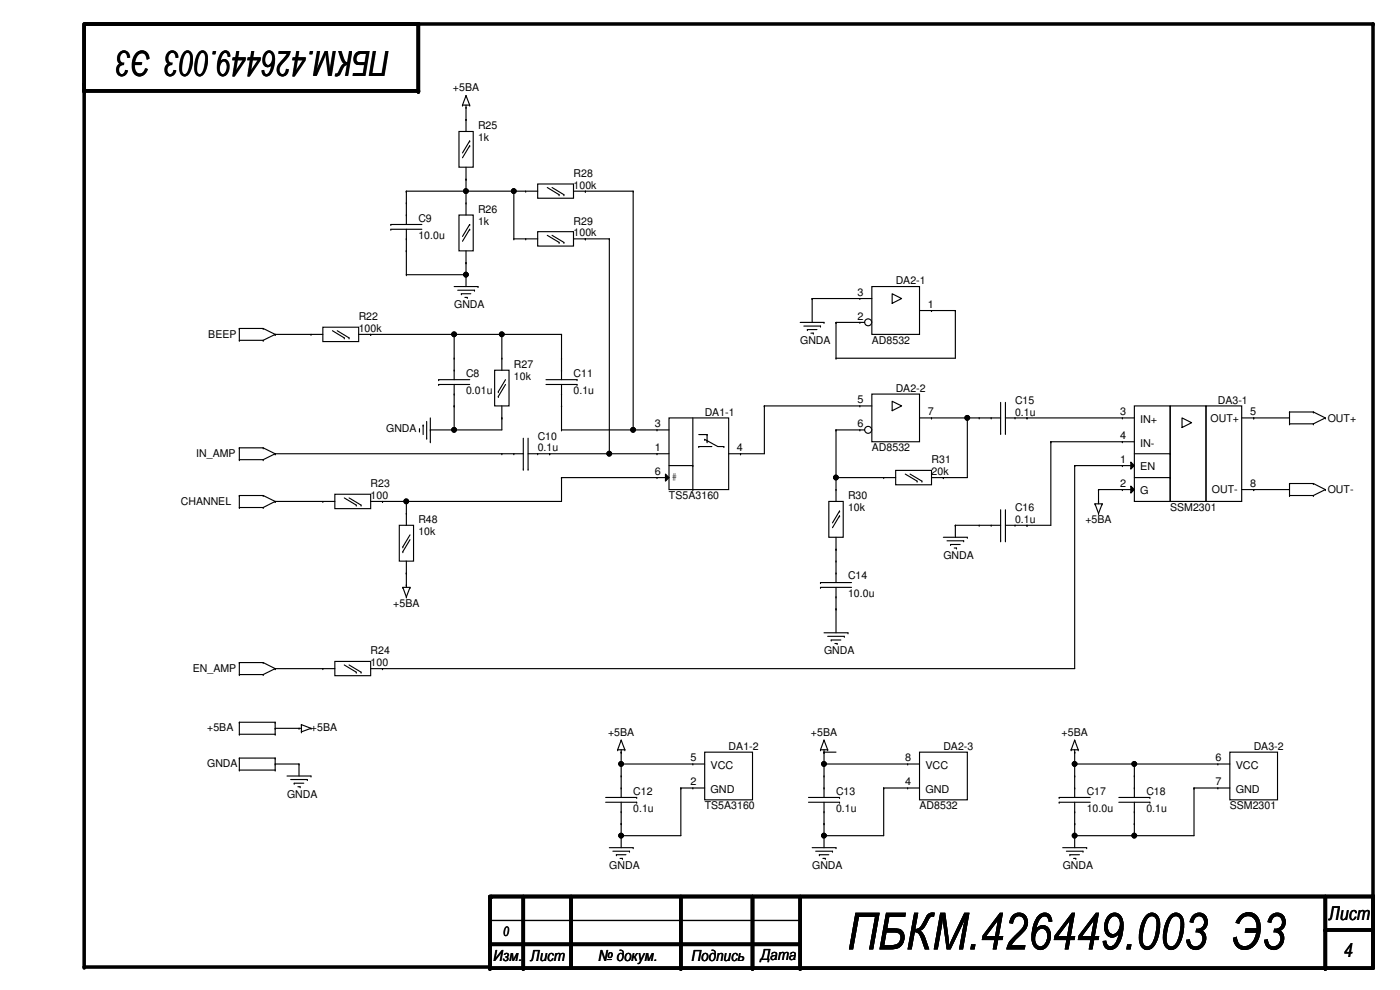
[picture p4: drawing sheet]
<svg xmlns="http://www.w3.org/2000/svg" width="420mm" height="297mm" viewBox="0 0 420 297" stroke-linecap="round" stroke-linejoin="round" font-family="sans-serif">
<path d="M25.3 7.2h386.8v261.4M25.3 7.6v282.6h121.8M125.5 7.2v20.1h-100.2M147.1 269v21.5h265v-21.5h-264.7M157 269v21.5M171.4 269v21.2M204.3 269v21.5M225.8 269v21.5M240.1 269v21.5M397.8 279h14.3M397.8 269v21.5M147.1 283.3h93" fill="none" stroke="#000" stroke-width="1.1"/>
<g fill="#000">
<circle cx="125.5" cy="7.2" r=".53"/>
<circle cx="412.1" cy="7.2" r=".53"/>
<circle cx="25.3" cy="25.1" r=".53"/>
<circle cx="25.3" cy="27.3" r=".53"/>
<circle cx="125.5" cy="27.3" r=".53"/>
<circle cx="138.8" cy="31.5" r=".17"/>
<circle cx="139.9" cy="32.3" r=".17"/>
<circle cx="139.9" cy="28.7" r=".17"/>
<circle cx="139.9" cy="35.9" r=".17"/>
<circle cx="141" cy="31.5" r=".17"/>
<circle cx="122" cy="57.4" r=".17"/>
<circle cx="139.9" cy="53.8" r=".17"/>
<circle cx="139.9" cy="57.4" r=".17"/>
<circle cx="154.2" cy="57.4" r=".17"/>
<circle cx="175.7" cy="57.4" r=".17"/>
<circle cx="190" cy="57.4" r=".17"/>
<circle cx="122" cy="75.3" r=".17"/>
<circle cx="139.9" cy="78.8" r=".17"/>
<circle cx="154.2" cy="71.7" r=".17"/>
<circle cx="175.7" cy="71.7" r=".17"/>
<circle cx="182.9" cy="71.7" r=".17"/>
<circle cx="71.8" cy="98.6" r=".17"/>
<circle cx="79" cy="98.6" r=".17"/>
<circle cx="122" cy="82.4" r=".17"/>
<circle cx="138.5" cy="88.1" r=".17"/>
<circle cx="139.9" cy="82.4" r=".17"/>
<circle cx="140.2" cy="89.2" r=".17"/>
<circle cx="142.4" cy="87.1" r=".17"/>
<circle cx="143.5" cy="86" r=".17"/>
<circle cx="242.3" cy="98.9" r=".17"/>
<circle cx="243.7" cy="89.6" r=".17"/>
<circle cx="244.1" cy="99.9" r=".17"/>
<circle cx="246.2" cy="97.8" r=".17"/>
<circle cx="247.3" cy="96.7" r=".17"/>
<circle cx="250.9" cy="96.7" r=".17"/>
<circle cx="279.6" cy="93.2" r=".17"/>
<circle cx="286.7" cy="93.2" r=".17"/>
<circle cx="71.8" cy="102.1" r=".17"/>
<circle cx="79" cy="102.1" r=".17"/>
<circle cx="82.6" cy="100.3" r=".17"/>
<circle cx="111.2" cy="100.3" r=".17"/>
<circle cx="136.3" cy="100.3" r=".17"/>
<circle cx="149.6" cy="117.5" r=".17"/>
<circle cx="149.6" cy="119" r=".17"/>
<circle cx="150.6" cy="107.5" r=".17"/>
<circle cx="150.6" cy="100.3" r=".17"/>
<circle cx="168.5" cy="100.3" r=".17"/>
<circle cx="168.5" cy="111.1" r=".17"/>
<circle cx="168.5" cy="118.2" r=".17"/>
<circle cx="168.5" cy="107.5" r=".17"/>
<circle cx="173.2" cy="115.4" r=".17"/>
<circle cx="173.2" cy="113.9" r=".17"/>
<circle cx="250.9" cy="107.5" r=".17"/>
<circle cx="71.8" cy="137.9" r=".17"/>
<circle cx="71.8" cy="134.4" r=".17"/>
<circle cx="79" cy="137.9" r=".17"/>
<circle cx="79" cy="134.4" r=".17"/>
<circle cx="82.6" cy="136.1" r=".17"/>
<circle cx="125.9" cy="129.3" r=".17"/>
<circle cx="127" cy="127.6" r=".17"/>
<circle cx="128" cy="131.5" r=".17"/>
<circle cx="129.1" cy="132.5" r=".17"/>
<circle cx="129.1" cy="129" r=".17"/>
<circle cx="136.3" cy="121.8" r=".17"/>
<circle cx="136.3" cy="129" r=".17"/>
<circle cx="150.6" cy="125.4" r=".17"/>
<circle cx="165" cy="136.1" r=".17"/>
<circle cx="168.5" cy="121.8" r=".17"/>
<circle cx="168.5" cy="129" r=".17"/>
<circle cx="182.9" cy="136.1" r=".17"/>
<circle cx="190" cy="129" r=".17"/>
<circle cx="222.2" cy="136.1" r=".17"/>
<circle cx="229.4" cy="121.8" r=".17"/>
<circle cx="250.9" cy="129" r=".17"/>
<circle cx="279.6" cy="125.4" r=".17"/>
<circle cx="290.3" cy="125.4" r=".17"/>
<circle cx="308.2" cy="125.4" r=".17"/>
<circle cx="315.4" cy="132.5" r=".17"/>
<circle cx="322.5" cy="139.7" r=".17"/>
<circle cx="336.8" cy="139.7" r=".17"/>
<circle cx="336.8" cy="125.4" r=".17"/>
<circle cx="336.8" cy="132.5" r=".17"/>
<circle cx="351.2" cy="136.1" r=".17"/>
<circle cx="376.2" cy="125.4" r=".17"/>
<circle cx="387" cy="127.2" r=".17"/>
<circle cx="387" cy="123.6" r=".17"/>
<circle cx="394.2" cy="127.2" r=".17"/>
<circle cx="394.2" cy="123.6" r=".17"/>
<circle cx="397.8" cy="125.4" r=".17"/>
<circle cx="71.8" cy="152.3" r=".17"/>
<circle cx="71.8" cy="148.7" r=".17"/>
<circle cx="79" cy="152.3" r=".17"/>
<circle cx="79" cy="148.7" r=".17"/>
<circle cx="82.6" cy="150.5" r=".17"/>
<circle cx="114.8" cy="150.5" r=".17"/>
<circle cx="122" cy="154.1" r=".17"/>
<circle cx="122" cy="150.5" r=".17"/>
<circle cx="168.5" cy="143.3" r=".17"/>
<circle cx="250.9" cy="143.3" r=".17"/>
<circle cx="283.1" cy="143.3" r=".17"/>
<circle cx="286.7" cy="157.6" r=".17"/>
<circle cx="308.2" cy="157.6" r=".17"/>
<circle cx="328.6" cy="151.2" r=".17"/>
<circle cx="329.7" cy="154.1" r=".17"/>
<circle cx="329.7" cy="150.5" r=".17"/>
<circle cx="329.7" cy="146.9" r=".17"/>
<circle cx="330.8" cy="151.2" r=".17"/>
<circle cx="336.8" cy="146.9" r=".17"/>
<circle cx="351.2" cy="143.3" r=".17"/>
<circle cx="376.2" cy="146.9" r=".17"/>
<circle cx="387" cy="148.7" r=".17"/>
<circle cx="387" cy="145.1" r=".17"/>
<circle cx="394.2" cy="148.7" r=".17"/>
<circle cx="394.2" cy="145.1" r=".17"/>
<circle cx="397.8" cy="146.9" r=".17"/>
<circle cx="120.9" cy="164.1" r=".17"/>
<circle cx="120.9" cy="176.2" r=".17"/>
<circle cx="120.9" cy="165.5" r=".17"/>
<circle cx="122" cy="175.5" r=".17"/>
<circle cx="122" cy="172" r=".17"/>
<circle cx="122" cy="179.1" r=".17"/>
<circle cx="123.1" cy="176.2" r=".17"/>
<circle cx="250.9" cy="164.8" r=".17"/>
<circle cx="285.3" cy="163.4" r=".17"/>
<circle cx="287.1" cy="164.4" r=".17"/>
<circle cx="289.2" cy="162.3" r=".17"/>
<circle cx="290.3" cy="161.2" r=".17"/>
<circle cx="71.8" cy="198.8" r=".17"/>
<circle cx="79" cy="198.8" r=".17"/>
<circle cx="249.5" cy="192" r=".17"/>
<circle cx="250.9" cy="182.7" r=".17"/>
<circle cx="251.2" cy="193.1" r=".17"/>
<circle cx="253.4" cy="190.9" r=".17"/>
<circle cx="254.5" cy="189.9" r=".17"/>
<circle cx="71.8" cy="202.4" r=".17"/>
<circle cx="71.8" cy="216.7" r=".17"/>
<circle cx="79" cy="202.4" r=".17"/>
<circle cx="82.6" cy="218.5" r=".17"/>
<circle cx="82.6" cy="200.6" r=".17"/>
<circle cx="82.6" cy="216.7" r=".17"/>
<circle cx="89.7" cy="218.5" r=".17"/>
<circle cx="90.5" cy="219.6" r=".17"/>
<circle cx="90.5" cy="217.4" r=".17"/>
<circle cx="93.3" cy="218.5" r=".17"/>
<circle cx="114.8" cy="200.6" r=".17"/>
<circle cx="71.8" cy="220.3" r=".17"/>
<circle cx="71.8" cy="227.5" r=".17"/>
<circle cx="71.8" cy="231.1" r=".17"/>
<circle cx="82.6" cy="229.2" r=".17"/>
<circle cx="82.6" cy="227.5" r=".17"/>
<circle cx="82.6" cy="220.3" r=".17"/>
<circle cx="82.6" cy="231.1" r=".17"/>
<circle cx="88.3" cy="235" r=".17"/>
<circle cx="89.7" cy="229.2" r=".17"/>
<circle cx="90.1" cy="236.1" r=".17"/>
<circle cx="92.2" cy="233.9" r=".17"/>
<circle cx="93.3" cy="232.8" r=".17"/>
<circle cx="185.4" cy="225" r=".17"/>
<circle cx="186.4" cy="229.2" r=".17"/>
<circle cx="186.4" cy="222.1" r=".17"/>
<circle cx="186.4" cy="232.8" r=".17"/>
<circle cx="186.4" cy="236.4" r=".17"/>
<circle cx="186.4" cy="225.7" r=".17"/>
<circle cx="187.5" cy="225" r=".17"/>
<circle cx="191.1" cy="239.3" r=".17"/>
<circle cx="204.3" cy="236.4" r=".17"/>
<circle cx="246.2" cy="225" r=".17"/>
<circle cx="247.3" cy="229.2" r=".17"/>
<circle cx="247.3" cy="222.1" r=".17"/>
<circle cx="247.3" cy="225.7" r=".17"/>
<circle cx="248.4" cy="225" r=".17"/>
<circle cx="265.2" cy="236.4" r=".17"/>
<circle cx="321.5" cy="225" r=".17"/>
<circle cx="322.5" cy="229.2" r=".17"/>
<circle cx="322.5" cy="225.7" r=".17"/>
<circle cx="322.5" cy="222.1" r=".17"/>
<circle cx="323.6" cy="225" r=".17"/>
<circle cx="340.4" cy="236.4" r=".17"/>
<circle cx="340.4" cy="229.2" r=".17"/>
<circle cx="340.4" cy="232.8" r=".17"/>
<circle cx="345.1" cy="239.3" r=".17"/>
<circle cx="358.3" cy="236.4" r=".17"/>
<circle cx="365.5" cy="229.2" r=".17"/>
<circle cx="365.5" cy="236.4" r=".17"/>
<circle cx="185" cy="256.5" r=".17"/>
<circle cx="186.4" cy="243.6" r=".17"/>
<circle cx="186.4" cy="247.1" r=".17"/>
<circle cx="186.4" cy="250.7" r=".17"/>
<circle cx="186.8" cy="257.6" r=".17"/>
<circle cx="188.9" cy="255.4" r=".17"/>
<circle cx="190" cy="254.3" r=".17"/>
<circle cx="191.1" cy="240.7" r=".17"/>
<circle cx="245.9" cy="256.5" r=".17"/>
<circle cx="247.3" cy="247.1" r=".17"/>
<circle cx="247.3" cy="250.7" r=".17"/>
<circle cx="247.7" cy="257.6" r=".17"/>
<circle cx="249.8" cy="255.4" r=".17"/>
<circle cx="250.9" cy="254.3" r=".17"/>
<circle cx="321.1" cy="256.5" r=".17"/>
<circle cx="322.5" cy="247.1" r=".17"/>
<circle cx="322.5" cy="250.7" r=".17"/>
<circle cx="322.9" cy="257.6" r=".17"/>
<circle cx="325" cy="255.4" r=".17"/>
<circle cx="326.1" cy="254.3" r=".17"/>
<circle cx="340.4" cy="247.1" r=".17"/>
<circle cx="340.4" cy="250.7" r=".17"/>
<circle cx="340.4" cy="243.6" r=".17"/>
<circle cx="345.1" cy="240.7" r=".17"/>
<circle cx="147.1" cy="270.1" r=".17"/>
<circle cx="147.1" cy="276.2" r=".17"/>
<circle cx="147.1" cy="269" r=".53"/>
<circle cx="147.4" cy="269" r=".53"/>
<circle cx="397.8" cy="279" r=".53"/>
<circle cx="412.1" cy="269" r=".53"/>
<circle cx="412.1" cy="268.6" r=".53"/>
<circle cx="25.3" cy="290.2" r=".53"/>
<circle cx="147.1" cy="290.5" r=".53"/>
<circle cx="147.1" cy="283.3" r=".53"/>
<circle cx="157" cy="290.5" r=".53"/>
<circle cx="171.4" cy="290.2" r=".53"/>
<circle cx="204.3" cy="290.5" r=".53"/>
<circle cx="225.8" cy="290.5" r=".53"/>
<circle cx="240.1" cy="290.5" r=".53"/>
<circle cx="397.8" cy="290.5" r=".53"/>
</g>
<g fill="none" stroke="#000" stroke-width=".34">
<path d="M139.9 31.5v4.4M139.9 28.7l1.1 2.8h-2.2zM139.9 53.8v7.1M154.2 57.4v14.3h3.6M157.8 57.4h-35.8v3.5M175.7 57.4h14.3v71.6M122 75.3v7.1h17.9M139.9 78.8v7.2M175.7 71.7h7.2v64.4M71.8 98.6h7.2l3.6 1.7-3.6 1.8h-7.2zM136.3 86h7.2M137.4 87.1h5"/>
<path d="M138.5 88.1h2.8M139.5 89.2h.7M240.1 96.7h7.2M241.2 97.8h5M242.3 98.9h2.9M243.4 99.9h.7M258.1 89.6h-14.4v7.1M279.6 93.2h7.1v14.3h-35.8v-10.8h7.2M82.6 100.3h10.7M111.2 100.3h57.3v13.6M136.3 100.3v7.2M148.5 111.1h4.3v10.7h-4.3z"/>
<path d="M150.6 100.3v10.8M151.7 113.9l-2.1 3.6M151.7 115.4l-2.1 3.6M163.9 113.9h9.3M163.9 115.4h9.3M168.5 115.4v13.6h28.7M261.7 118.2h14.3v14.3h-14.3zM71.8 134.4h7.2l3.6 1.7-3.6 1.8h-7.2zM82.6 136.1h68M125.9 128.6v.7M127 127.6v2.8M128 126.4v5.1"/>
<path d="M129.1 125.4v7.1M136.3 121.8v7.2M150.6 121.8v7.2h-21.5M165 136.1h32.2M258.1 121.8h-28.7v14.3h-7.2M258.1 129h-7.2v17.9M267.7 120.4l2.9 1.4-2.9 1.4zM279.6 125.4h14.3M290.3 125.4v17.9h-7.2M308.2 125.4h32.2M339.4 138.6l1 1.1-1 1.1zM340.4 121.8h10.8v28.7h-10.8z"/>
<path d="M340.4 136.1h10.8M340.4 132.5h-25v25.1h-7.2M340.4 139.7h-17.9v60.9h-207.7M351.2 121.8h10.7v28.7h-10.7zM354.7 125.4l2.9 1.4-2.9 1.5zM361.9 121.8h10.7v28.7h-10.7zM372.6 125.4h14.4M387 123.6h7.2l3.6 1.8-3.6 1.8h-7.2zM71.8 148.7h7.2l3.6 1.8-3.6 1.8h-7.2zM82.6 150.5h14.3M119.8 157.6h4.3v10.8h-4.3zM122 150.5v7.1"/>
<path d="M197.2 143.3h-28.7v7.2h-53.7M250.9 143.3h14.3M293.9 157.6h-7.2v3.6M328.6 151.2h2.2l-1.1 2.9zM339.4 145.8l1 1.1-1 1.1zM340.4 143.3h10.8M340.4 146.9h-10.7v4.3M372.6 146.9h14.4M387 145.1h7.2l3.6 1.8-3.6 1.8h-7.2zM120.9 176.2h2.2l-1.1 2.9zM122 168.4v7.8M123.1 160.5l-2.2 3.6"/>
<path d="M123.1 161.9l-2.2 3.6M250.9 164.8v3.6M283.1 161.2h7.2M284.2 162.3h5M285.3 163.4h2.9M286.4 164.4h.7M71.8 198.8h7.2l3.6 1.8-3.6 1.8h-7.2zM247.3 189.9h7.2M248.4 190.9h5M249.5 192h2.8M250.6 193.1h.6M250.9 182.7v7.2"/>
<path d="M71.8 216.7h10.8v3.6h-10.8zM82.6 200.6h14.3M82.6 218.5h7.9M90.5 217.4l2.8 1.1-2.8 1.1zM71.8 227.5h10.8v3.6h-10.8zM82.6 229.2h7.1v3.6M86.1 232.8h7.2M87.2 233.9h5M88.3 235h2.9M89.4 236.1h.7M181.8 239.3h9.3M186.4 229.2h21.5"/>
<path d="M186.4 225v14.3M186.4 222.1l1.1 2.9h-2.1zM207.9 236.4h-3.6v14.3h-17.9M247.3 229.2h25.1M247.3 225v7.8M247.3 225.7h3.6M247.3 222.1l1.1 2.9h-2.2zM272.4 236.4h-7.2v14.3h-17.9M322.5 225v7.8M322.5 229.2h46.6M322.5 222.1l1.1 2.9h-2.1zM335.8 239.3h9.3"/>
<path d="M340.4 229.2v10.1M369.1 225.7h14.3v14.3h-14.3zM369.1 236.4h-10.8v14.3h-35.8M181.8 240.7h9.3M182.9 254.3h7.1M183.9 255.4h5M185 256.5h2.9M186.1 257.6h.7M186.4 240.7v13.6M243.7 254.3h7.2M244.8 255.4h5M245.9 256.5h2.8"/>
<path d="M247 257.6h.7M247.3 247.1v7.2M318.9 254.3h7.2M320 255.4h5M321.1 256.5h2.9M322.2 257.6h.7M322.5 247.1v7.2M335.8 240.7h9.3M340.4 240.7v10M147.1 276.2h93M147.1 269.4v.7"/>
<circle cx="139.8" cy="57.3" r=".7"/>
<circle cx="154.2" cy="57.3" r=".7"/>
<circle cx="139.8" cy="82.4" r=".7"/>
<circle cx="136.3" cy="100.3" r=".7"/>
<circle cx="150.6" cy="100.3" r=".7"/>
<circle cx="136.3" cy="129" r=".7"/>
<circle cx="182.8" cy="136.1" r=".7"/>
<circle cx="190" cy="129" r=".7"/>
<circle cx="290.3" cy="125.4" r=".7"/>
<circle cx="121.9" cy="150.4" r=".7"/>
<circle cx="250.9" cy="143.3" r=".7"/>
<circle cx="186.4" cy="229.2" r=".7"/>
<circle cx="247.3" cy="229.2" r=".7"/>
<circle cx="322.5" cy="229.2" r=".7"/>
<circle cx="340.4" cy="229.2" r=".7"/>
<circle cx="186.4" cy="250.7" r=".7"/>
<circle cx="247.3" cy="250.7" r=".7"/>
<circle cx="322.5" cy="250.7" r=".7"/>
<circle cx="340.4" cy="250.7" r=".7"/>
</g>
<g fill="#000">
<path d="M339.4 138.6l1 1.1-1 1.1zM339.4 145.8l1 1.1-1 1.1z"/>
<circle cx="139.8" cy="57.3" r=".7"/>
<circle cx="154.2" cy="57.3" r=".7"/>
<circle cx="139.8" cy="82.4" r=".7"/>
<circle cx="136.3" cy="100.3" r=".7"/>
<circle cx="150.6" cy="100.3" r=".7"/>
<circle cx="136.3" cy="129" r=".7"/>
<circle cx="182.8" cy="136.1" r=".7"/>
<circle cx="190" cy="129" r=".7"/>
<circle cx="290.3" cy="125.4" r=".7"/>
<circle cx="121.9" cy="150.4" r=".7"/>
<circle cx="250.9" cy="143.3" r=".7"/>
<circle cx="186.4" cy="229.2" r=".7"/>
<circle cx="247.3" cy="229.2" r=".7"/>
<circle cx="322.5" cy="229.2" r=".7"/>
<circle cx="340.4" cy="229.2" r=".7"/>
<circle cx="186.4" cy="250.7" r=".7"/>
<circle cx="247.3" cy="250.7" r=".7"/>
<circle cx="322.5" cy="250.7" r=".7"/>
<circle cx="340.4" cy="250.7" r=".7"/>
</g>
<circle cx="260.6" cy="129" r="1.05" fill="#fff"/>
<g fill="none" stroke="#000" stroke-width=".34">
<path d="M261.7 86h14.3v14.3h-14.3zM267.7 88.1l2.9 1.5-2.9 1.4zM150.6 136.1h6.4M157 131.5v9.3M158.5 136.1h6.5M158.5 131.5v9.3M258.1 129h1.4M258.1 121.8h3.6M276 125.4h3.6M293.9 157.6h6.4M300.3 153v9.3M301.7 157.6h6.5"/>
<path d="M301.7 153v9.3M246.2 176.2h9.4M246.2 174.8h9.4M250.9 168.4v6.4M250.9 176.2v6.5"/>
<circle cx="260.6" cy="129" r="1.05"/>
</g>
<g fill="#000">
<circle cx="150.6" cy="136.1" r=".17"/>
<circle cx="154.2" cy="136.1" r=".17"/>
<circle cx="161.4" cy="136.1" r=".17"/>
<circle cx="165" cy="136.1" r=".17"/>
<circle cx="258.1" cy="129" r=".17"/>
<circle cx="258.1" cy="121.8" r=".17"/>
<circle cx="279.6" cy="125.4" r=".17"/>
<circle cx="157" cy="140.8" r=".17"/>
<circle cx="158.5" cy="140.8" r=".17"/>
<circle cx="293.9" cy="157.6" r=".17"/>
<circle cx="297.5" cy="157.6" r=".17"/>
<circle cx="304.6" cy="157.6" r=".17"/>
<circle cx="308.2" cy="157.6" r=".17"/>
<circle cx="246.2" cy="174.8" r=".17"/>
<circle cx="246.2" cy="176.2" r=".17"/>
<circle cx="250.9" cy="179.1" r=".17"/>
<circle cx="250.9" cy="168.4" r=".17"/>
<circle cx="250.9" cy="172" r=".17"/>
<circle cx="300.3" cy="162.3" r=".17"/>
<circle cx="301.7" cy="162.3" r=".17"/>
<circle cx="250.9" cy="182.7" r=".17"/>
</g>
<circle cx="260.6" cy="96.7" r="1.05" fill="#fff"/>
<g fill="none" stroke="#000" stroke-width=".34">
<path d="M137.7 39.5h4.3v10.7h-4.3zM139.9 35.9v3.6M139.9 50.2v3.6M141 43.7l-2.2 3.6M141 42.3l-2.2 3.6M157.8 57.4h3.6M161.4 55.2h10.7v4.3h-10.7zM164.2 56.3l3.6 2.1M165.7 56.3l3.5 2.1M172.1 57.4h3.6M117.3 68.8h9.3M117.3 67.4h9.3"/>
<path d="M122 60.9v6.5M122 68.8v6.5M137.7 64.5h4.3v10.8h-4.3zM139.9 60.9v3.6M139.9 75.3v3.5M141 68.8l-2.2 3.6M141 67.4l-2.2 3.6M157.8 71.7h3.6M161.4 69.5h10.7v4.3h-10.7zM164.2 70.6l3.6 2.1M165.7 70.6l3.5 2.1M172.1 71.7h3.6"/>
<path d="M96.9 98.2h10.7v4.3h-10.7zM99.8 99.2l3.5 2.2M101.2 99.2l3.6 2.2M258.1 96.7h1.4M258.1 89.6h3.6M276 93.2h3.6M93.3 100.3h3.6M107.6 100.3h3.6M131.6 115.4h9.4M131.6 113.9h9.4M136.3 107.5v6.4M136.3 115.4v6.4"/>
<path d="M197.2 129h3.6M197.2 136.1h3.6M200.8 125.4h17.9v21.5h-17.9zM200.8 139.7h7.1M207.9 125.4v21.5M209.7 130.4h2.5v2.1M209.7 134h3.9M211.5 131.8l3.9 2.2h1.8M218.7 136.1h3.5M293.9 125.4h6.4M300.3 120.7v9.3M301.7 125.4h6.5"/>
<path d="M301.7 120.7v9.3M96.9 150.5h3.6M100.5 148.3h10.7v4.3h-10.7zM103.3 149.4l3.6 2.2M104.8 149.4l3.6 2.2M111.2 150.5h3.6M197.2 143.3h3.6M199.7 142.2l1.1 1.1-1.1 1.1zM248.7 150.5h4.4v10.7h-4.4zM250.9 146.9v3.6M252 154.8l-2.2 3.5M252 153.3l-2.2 3.6"/>
<path d="M265.2 143.3h3.6M268.8 141.1h10.8v4.4h-10.8zM271.7 142.2l3.5 2.2M273.1 142.2l3.6 2.2M279.6 143.3h3.5M250.9 161.2v3.6M100.5 198.5h10.7v4.2h-10.7zM103.3 199.5l3.6 2.2M104.8 199.5l3.6 2.2M96.9 200.6h3.6M111.2 200.6h3.6M207.9 229.2h3.6"/>
<path d="M207.9 236.4h3.6M211.5 225.7h14.3v14.3h-14.3zM242.6 239.3h9.4M247.3 232.8v6.5M272.4 229.2h3.6M272.4 236.4h3.6M276 225.7h14.3v14.3h-14.3zM317.9 239.3h9.3M322.5 232.8v6.5M242.6 240.7h9.4M247.3 240.7v6.4M317.9 240.7h9.3"/>
<path d="M322.5 240.7v6.4"/>
<circle cx="139.8" cy="57.3" r=".7"/>
<circle cx="154.2" cy="57.3" r=".7"/>
<circle cx="139.8" cy="82.4" r=".7"/>
<circle cx="260.6" cy="96.7" r="1.05"/>
<circle cx="136.3" cy="100.3" r=".7"/>
<circle cx="150.6" cy="100.3" r=".7"/>
<circle cx="136.3" cy="129" r=".7"/>
<circle cx="182.8" cy="136.1" r=".7"/>
<circle cx="190" cy="129" r=".7"/>
<circle cx="290.3" cy="125.4" r=".7"/>
<circle cx="121.9" cy="150.4" r=".7"/>
<circle cx="250.9" cy="143.3" r=".7"/>
<circle cx="186.4" cy="229.2" r=".7"/>
<circle cx="247.3" cy="229.2" r=".7"/>
<circle cx="322.5" cy="229.2" r=".7"/>
<circle cx="340.4" cy="229.2" r=".7"/>
<circle cx="186.4" cy="250.7" r=".7"/>
<circle cx="247.3" cy="250.7" r=".7"/>
<circle cx="322.5" cy="250.7" r=".7"/>
<circle cx="340.4" cy="250.7" r=".7"/>
</g>
<g fill="#000">
<circle cx="139.9" cy="35.9" r=".17"/>
<circle cx="139.9" cy="53.8" r=".17"/>
<circle cx="141" cy="43.7" r=".17"/>
<circle cx="141" cy="42.3" r=".17"/>
<circle cx="157.8" cy="57.4" r=".17"/>
<circle cx="167.8" cy="58.4" r=".17"/>
<circle cx="169.2" cy="58.4" r=".17"/>
<circle cx="175.7" cy="57.4" r=".17"/>
<circle cx="117.3" cy="67.4" r=".17"/>
<circle cx="117.3" cy="68.8" r=".17"/>
<circle cx="122" cy="60.9" r=".17"/>
<circle cx="122" cy="75.3" r=".17"/>
<circle cx="122" cy="71.7" r=".17"/>
<circle cx="122" cy="64.5" r=".17"/>
<circle cx="139.9" cy="78.8" r=".17"/>
<circle cx="139.9" cy="60.9" r=".17"/>
<circle cx="141" cy="68.8" r=".17"/>
<circle cx="141" cy="67.4" r=".17"/>
<circle cx="157.8" cy="71.7" r=".17"/>
<circle cx="167.8" cy="72.7" r=".17"/>
<circle cx="169.2" cy="72.7" r=".17"/>
<circle cx="175.7" cy="71.7" r=".17"/>
<circle cx="258.1" cy="89.6" r=".17"/>
<circle cx="258.1" cy="96.7" r=".17"/>
<circle cx="279.6" cy="93.2" r=".17"/>
<circle cx="93.3" cy="100.3" r=".17"/>
<circle cx="103.3" cy="101.4" r=".17"/>
<circle cx="104.8" cy="101.4" r=".17"/>
<circle cx="111.2" cy="100.3" r=".17"/>
<circle cx="131.6" cy="115.4" r=".17"/>
<circle cx="131.6" cy="113.9" r=".17"/>
<circle cx="136.3" cy="111.1" r=".17"/>
<circle cx="136.3" cy="118.2" r=".17"/>
<circle cx="136.3" cy="107.5" r=".17"/>
<circle cx="136.3" cy="121.8" r=".17"/>
<circle cx="197.2" cy="136.1" r=".17"/>
<circle cx="197.2" cy="129" r=".17"/>
<circle cx="207.9" cy="139.7" r=".17"/>
<circle cx="209.7" cy="134" r=".17"/>
<circle cx="211.5" cy="131.8" r=".17"/>
<circle cx="212.2" cy="132.5" r=".17"/>
<circle cx="212.2" cy="130.4" r=".17"/>
<circle cx="217.2" cy="134" r=".17"/>
<circle cx="222.2" cy="136.1" r=".17"/>
<circle cx="293.9" cy="125.4" r=".17"/>
<circle cx="297.5" cy="125.4" r=".17"/>
<circle cx="300.3" cy="130" r=".17"/>
<circle cx="301.7" cy="130" r=".17"/>
<circle cx="304.6" cy="125.4" r=".17"/>
<circle cx="308.2" cy="125.4" r=".17"/>
<circle cx="96.9" cy="150.5" r=".17"/>
<circle cx="106.9" cy="151.6" r=".17"/>
<circle cx="108.4" cy="151.6" r=".17"/>
<circle cx="114.8" cy="150.5" r=".17"/>
<circle cx="197.2" cy="143.3" r=".17"/>
<circle cx="207.9" cy="146.9" r=".17"/>
<circle cx="250.9" cy="146.9" r=".17"/>
<circle cx="252" cy="153.3" r=".17"/>
<circle cx="252" cy="154.8" r=".17"/>
<circle cx="265.2" cy="143.3" r=".17"/>
<circle cx="275.2" cy="144.4" r=".17"/>
<circle cx="276.7" cy="144.4" r=".17"/>
<circle cx="283.1" cy="143.3" r=".17"/>
<circle cx="250.9" cy="164.8" r=".17"/>
<circle cx="96.9" cy="200.6" r=".17"/>
<circle cx="106.9" cy="201.7" r=".17"/>
<circle cx="108.4" cy="201.7" r=".17"/>
<circle cx="114.8" cy="200.6" r=".17"/>
<circle cx="207.9" cy="229.2" r=".17"/>
<circle cx="207.9" cy="236.4" r=".17"/>
<circle cx="247.3" cy="236.4" r=".17"/>
<circle cx="247.3" cy="232.8" r=".17"/>
<circle cx="252" cy="239.3" r=".17"/>
<circle cx="272.4" cy="229.2" r=".17"/>
<circle cx="272.4" cy="236.4" r=".17"/>
<circle cx="317.9" cy="239.3" r=".17"/>
<circle cx="322.5" cy="236.4" r=".17"/>
<circle cx="322.5" cy="232.8" r=".17"/>
<circle cx="247.3" cy="243.6" r=".17"/>
<circle cx="247.3" cy="247.1" r=".17"/>
<circle cx="252" cy="240.7" r=".17"/>
<circle cx="317.9" cy="240.7" r=".17"/>
<circle cx="322.5" cy="247.1" r=".17"/>
<circle cx="322.5" cy="243.6" r=".17"/>
</g>
<g fill="#000">
<path d="M199.7 142.2l1.1 1.1-1.1 1.1z"/>
<circle cx="139.8" cy="57.3" r=".7"/>
<circle cx="154.2" cy="57.3" r=".7"/>
<circle cx="139.8" cy="82.4" r=".7"/>
<circle cx="136.3" cy="100.3" r=".7"/>
<circle cx="150.6" cy="100.3" r=".7"/>
<circle cx="136.3" cy="129" r=".7"/>
<circle cx="182.8" cy="136.1" r=".7"/>
<circle cx="190" cy="129" r=".7"/>
<circle cx="290.3" cy="125.4" r=".7"/>
<circle cx="121.9" cy="150.4" r=".7"/>
<circle cx="250.9" cy="143.3" r=".7"/>
<circle cx="186.4" cy="229.2" r=".7"/>
<circle cx="247.3" cy="229.2" r=".7"/>
<circle cx="322.5" cy="229.2" r=".7"/>
<circle cx="340.4" cy="229.2" r=".7"/>
<circle cx="186.4" cy="250.7" r=".7"/>
<circle cx="247.3" cy="250.7" r=".7"/>
<circle cx="322.5" cy="250.7" r=".7"/>
<circle cx="340.4" cy="250.7" r=".7"/>
</g>
<text font-size="15.4" x="254.2" y="284.9">ПБКМ.426449.003 Э3</text>
<text font-size="10.4" x="116.9" y="15.3" transform="rotate(180 116.9 15.3)">ПБКМ.426449.003 Э3</text>
<g font-size="5.7">
<text x="398.8" y="276.1">Лист</text>
<text x="403.3" y="287.1">4</text>
</g>
<g font-size="4.6">
<text x="148.1" y="288.4">Изм. Лист</text>
<text x="179.6" y="288.4">№ докум.</text>
<text x="207.5" y="288.4">Подпись</text>
<text x="228.3" y="288">Дата</text>
</g>
<text font-size="3.9" x="151" y="280.8">0</text>
<g font-size="3.2">
<text x="135.9" y="27.3">+5BA</text>
<text x="143.5" y="38.7">R25</text>
<text x="143.5" y="42.3">1k</text>
<text x="172.1" y="53">R28</text>
<text x="172.1" y="56.6">100k</text>
<text x="143.5" y="63.8">R26</text>
<text x="125.5" y="66.7">C9</text>
<text x="125.5" y="71.7">10.0u</text>
<text x="143.5" y="67.4">1k</text>
<text x="172.1" y="67.4">R29</text>
<text x="172.1" y="71">100k</text>
<text x="257.4" y="88.8">3</text>
<text x="268.8" y="85.3">DA2-1</text>
<text x="136.3" y="92.5">GNDA</text>
<text x="257.4" y="96">2</text>
<text x="278.5" y="92.4">1</text>
<text x="62.5" y="101.4">BEEP</text>
<text x="107.6" y="96.1">R22</text>
<text x="107.6" y="99.6">100k</text>
<text x="240.1" y="103.2">GNDA</text>
<text x="261.7" y="103.2">AD8532</text>
<text x="139.9" y="113.2">C8</text>
<text x="154.2" y="110.4">R27</text>
<text x="154.2" y="114">10k</text>
<text x="172.1" y="113.2">C11</text>
<text x="139.9" y="118.2">0.01u</text>
<text x="172.1" y="118.2">0.1u</text>
<text x="268.8" y="117.5">DA2-2</text>
<text x="211.5" y="124.7">DA1-1</text>
<text x="257.4" y="121">5</text>
<text x="278.5" y="124.6">7</text>
<text x="304.6" y="121.1">C15</text>
<text x="304.6" y="124.7">0.1u</text>
<text x="336.2" y="124.6">3</text>
<text x="365.5" y="121.1">DA3-1</text>
<text x="375.1" y="124.6">5</text>
<text x="115.9" y="129.7">GNDA</text>
<text x="161.4" y="131.9">C10</text>
<text x="196.5" y="128.2">3</text>
<text x="257.4" y="128.2">6</text>
<text x="336.2" y="131.8">4</text>
<text x="342.2" y="126.8">IN+</text>
<text x="363.3" y="126.5">OUT+</text>
<text x="398.5" y="126.5">OUT+</text>
<text x="58.9" y="137.2">IN_AMP</text>
<text x="161.4" y="135.4">0.1u</text>
<text x="196.5" y="135.4">1</text>
<text x="221.2" y="135.4">4</text>
<text x="261.7" y="135.4">AD8532</text>
<text x="342.2" y="134">IN-</text>
<text x="196.5" y="142.5">6</text>
<text x="279.6" y="139">R31</text>
<text x="279.6" y="142.6">20k</text>
<text x="336.2" y="138.9">1</text>
<text x="342.2" y="141.1">EN</text>
<text x="111.2" y="146.2">R23</text>
<text x="111.2" y="149.8">100</text>
<text x="200.8" y="149.8">TS5A3160</text>
<text x="201.5" y="144.1">#</text>
<text x="254.5" y="149.8">R30</text>
<text x="336.2" y="146.1">2</text>
<text x="342.2" y="148.3">G</text>
<text x="363.7" y="148">OUT-</text>
<text x="375.1" y="146.1">8</text>
<text x="398.5" y="148">OUT-</text>
<text x="54.3" y="151.6">CHANNEL</text>
<text x="254.5" y="153.3">10k</text>
<text x="304.6" y="153.3">C16</text>
<text x="351.2" y="153.3">SSM2301</text>
<text x="125.5" y="156.9">R48</text>
<text x="125.5" y="160.5">10k</text>
<text x="304.6" y="156.9">0.1u</text>
<text x="325.7" y="156.9">+5BA</text>
<text x="283.1" y="167.7">GNDA</text>
<text x="254.5" y="173.7">C14</text>
<text x="254.5" y="179.1">10.0u</text>
<text x="118" y="182">+5BA</text>
<text x="111.2" y="196.3">R24</text>
<text x="247.3" y="196.3">GNDA</text>
<text x="57.9" y="201.7">EN_AMP</text>
<text x="111.2" y="199.9">100</text>
<text x="62.2" y="219.2">+5BA</text>
<text x="93.3" y="219.2">+5BA</text>
<text x="182.5" y="220.7">+5BA</text>
<text x="243.4" y="220.7">+5BA</text>
<text x="318.6" y="220.7">+5BA</text>
<text x="218.7" y="225">DA1-2</text>
<text x="283.1" y="225">DA2-3</text>
<text x="376.2" y="225">DA3-2</text>
<text x="62.2" y="230">GNDA</text>
<text x="207.2" y="228.5">5</text>
<text x="213.3" y="230.7">VCC</text>
<text x="271.7" y="228.5">8</text>
<text x="277.7" y="230.7">VCC</text>
<text x="364.8" y="228.5">6</text>
<text x="370.9" y="230.7">VCC</text>
<text x="86.1" y="239.3">GNDA</text>
<text x="190" y="238.6">C12</text>
<text x="207.2" y="235.7">2</text>
<text x="213.3" y="237.9">GND</text>
<text x="250.9" y="238.6">C13</text>
<text x="271.7" y="235.7">4</text>
<text x="277.7" y="237.9">GND</text>
<text x="326.1" y="238.6">C17</text>
<text x="344" y="238.6">C18</text>
<text x="364.8" y="235.7">7</text>
<text x="370.9" y="237.9">GND</text>
<text x="190" y="243.6">0.1u</text>
<text x="211.5" y="242.9">TS5A3160</text>
<text x="250.9" y="243.6">0.1u</text>
<text x="276" y="242.9">AD8532</text>
<text x="326.1" y="243.6">10.0u</text>
<text x="344" y="243.6">0.1u</text>
<text x="369.1" y="242.9">SSM2301</text>
<text x="182.9" y="260.8">GNDA</text>
<text x="243.7" y="260.8">GNDA</text>
<text x="318.9" y="260.8">GNDA</text>
</g>
</svg>
